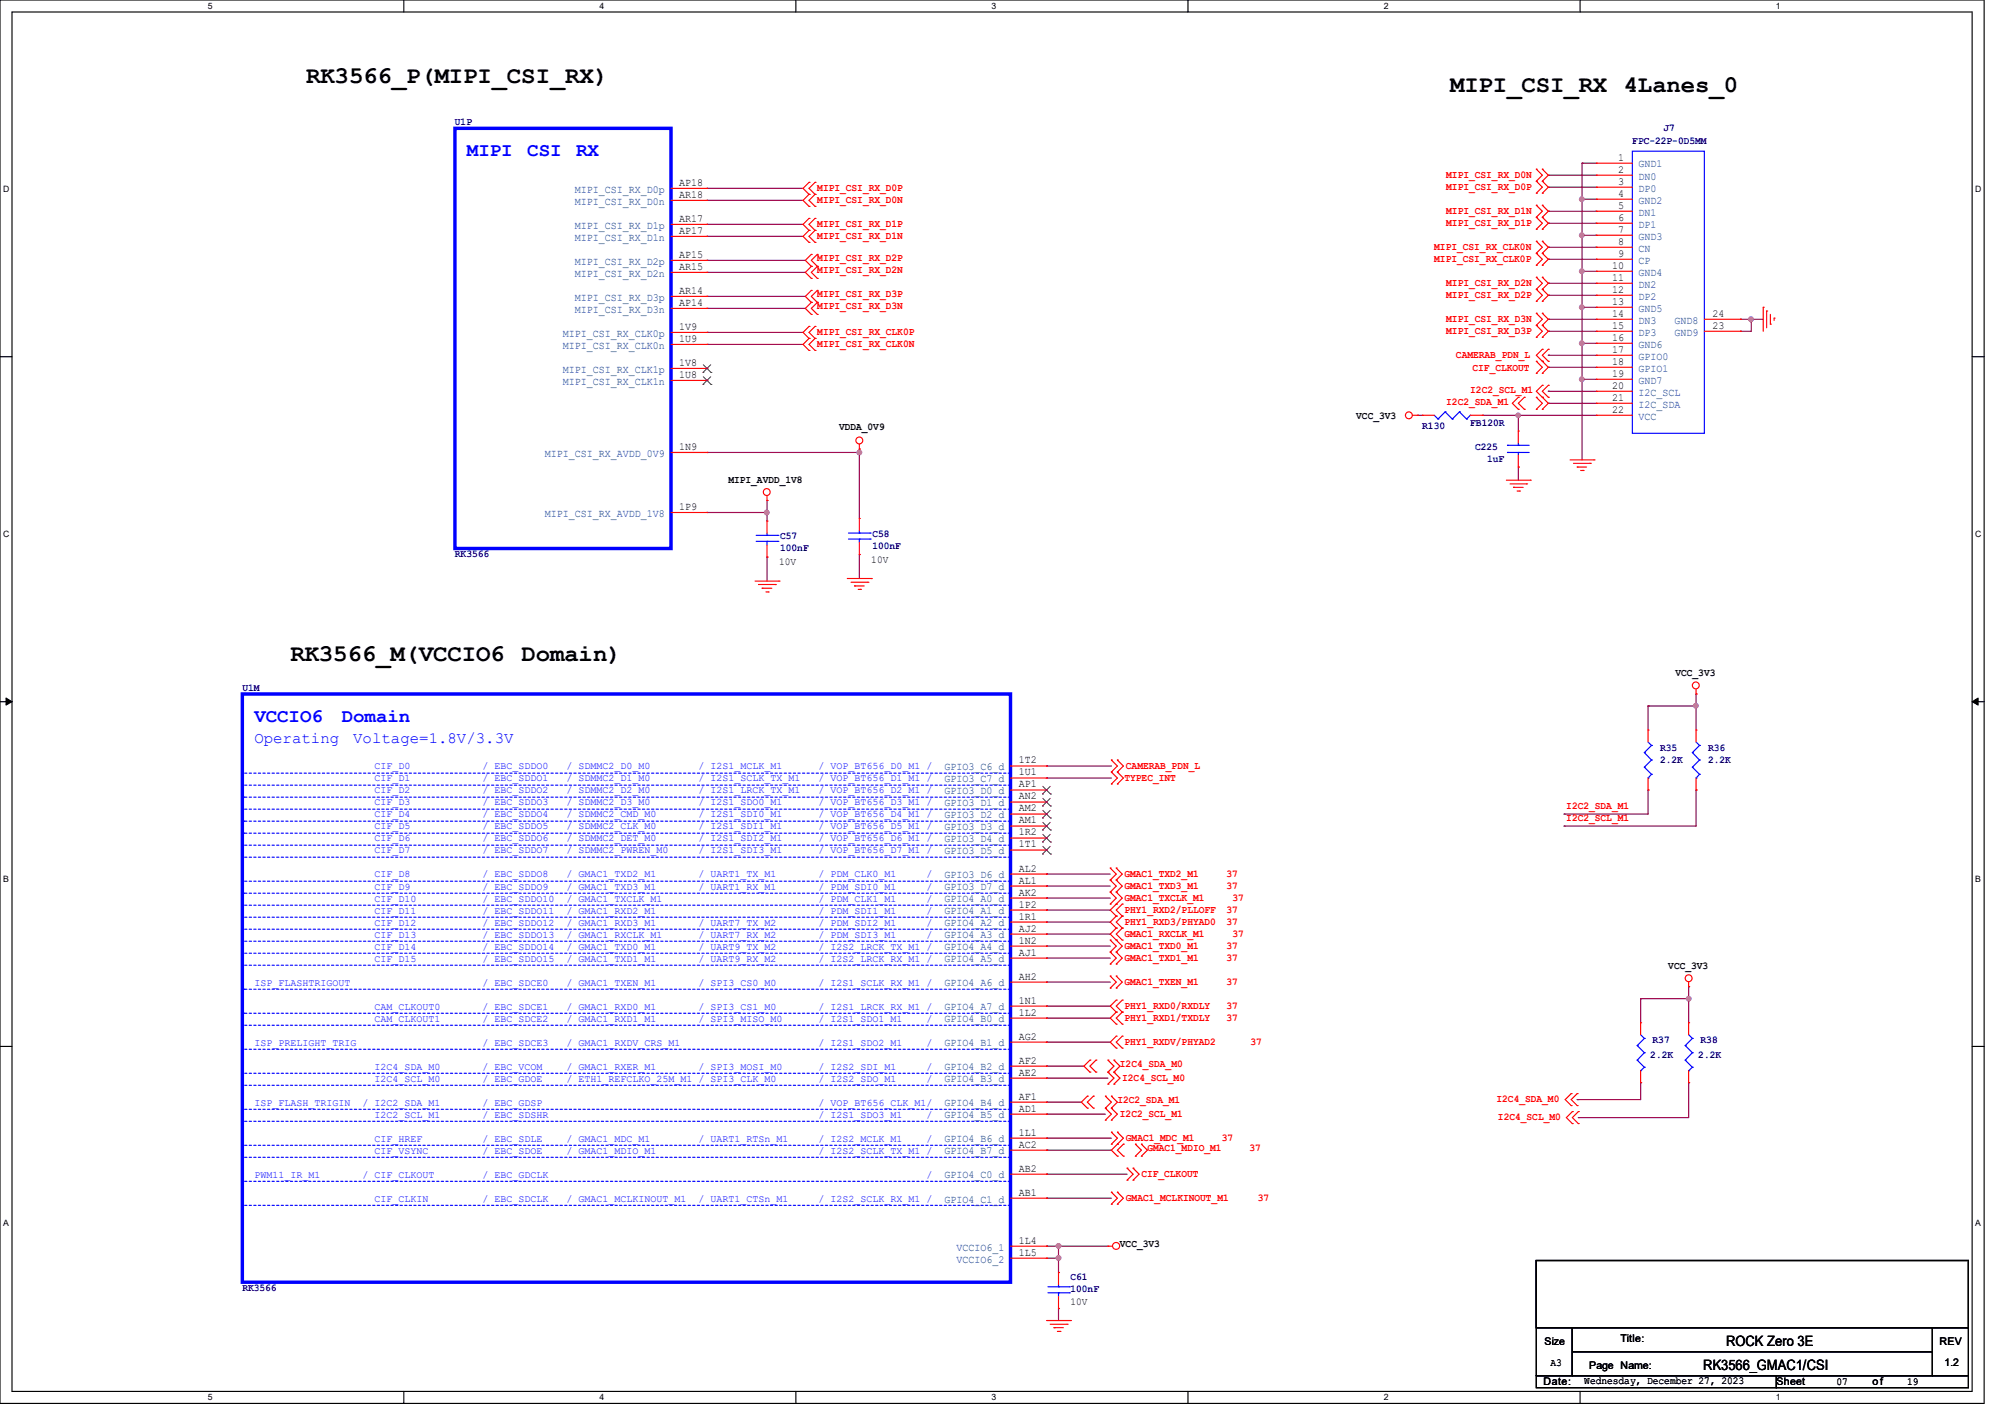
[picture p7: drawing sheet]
<svg xmlns="http://www.w3.org/2000/svg" width="297mm" height="210mm" viewBox="0 0 297 210" stroke-linecap="round" stroke-linejoin="round" font-family="sans-serif">
<path d="M0 0h293.9v207.9h-293.9zM1.8 1.8h290.3v204.3h-290.3z" fill="none" stroke="#000" stroke-width=".17"/>
<g fill="#fff">
<path d="M30.8 .2h.7v1.4h-.7z"/>
<path d="M30.8 206.2h.7v1.4h-.7z"/>
</g>
<path d="M59.8 0v1.8M59.8 206.1v1.8" fill="none" stroke="#000" stroke-width=".17"/>
<g fill="#fff">
<path d="M88.8 .2h.7v1.4h-.7z"/>
<path d="M88.8 206.2h.7v1.4h-.7z"/>
</g>
<path d="M117.9 0v1.8M117.9 206.1v1.8" fill="none" stroke="#000" stroke-width=".17"/>
<g fill="#fff">
<path d="M146.9 .2h.7v1.4h-.7z"/>
<path d="M146.9 206.2h.7v1.4h-.7z"/>
</g>
<path d="M176 0v1.8M176 206.1v1.8" fill="none" stroke="#000" stroke-width=".17"/>
<g fill="#fff">
<path d="M205 .2h.7v1.4h-.7z"/>
<path d="M205 206.2h.7v1.4h-.7z"/>
</g>
<path d="M234.1 0v1.8M234.1 206.1v1.8" fill="none" stroke="#000" stroke-width=".17"/>
<g fill="#fff">
<path d="M263.1 .2h.6v1.4h-.6z"/>
<path d="M263.1 206.2h.6v1.4h-.6z"/>
<path d="M.5 27.3h.9v1.4h-.9z"/>
<path d="M292.6 27.3h.9v1.4h-.9z"/>
<path d="M.5 78.4h.9v1.4h-.9z"/>
<path d="M292.6 78.4h.9v1.4h-.9z"/>
</g>
<path d="M0 52.8h1.8M292.1 52.8h1.8" fill="none" stroke="#000" stroke-width=".17"/>
<g fill="#fff">
<path d="M.5 129.5h.8v1.4h-.8z"/>
<path d="M292.6 129.5h.8v1.4h-.8z"/>
</g>
<path d="M0 103.9h1.8M292.1 103.9h1.8" fill="none" stroke="#000" stroke-width=".17"/>
<path d="M.9 103.4l.9 .5-.9 .5zM292.1 103.9l.9-.5v1z" fill="#000" stroke="#000" stroke-width=".15"/>
<g fill="#fff">
<path d="M.5 180.5h.8v1.4h-.8z"/>
<path d="M292.6 180.5h.8v1.4h-.8z"/>
</g>
<path d="M0 155h1.8M292.1 155h1.8M227.6 186.7h64v9.9h-64zM227.6 196.6h5.3v7.2h-5.3zM232.9 196.6h53.4v3.6h-53.4zM286.3 196.6h5.3v7.2h-5.3zM227.6 203.8h35.5v1.7h-35.5zM232.9 200.2h53.4v3.6h-53.4zM263.1 203.8h28.5v1.7h-28.5z" fill="none" stroke="#000" stroke-width=".17"/>
<g fill="none" stroke="#800040" stroke-width=".17">
<path d="M104.7 35h.1M104.7 33.2h.1M104.7 29.7h.1M104.7 27.9h.1M104.7 38.6h.1M104.7 35h14.3M104.7 33.2h14.3M104.7 29.7h14.3M104.7 27.9h14.3M104.7 38.6h14.6M229.4 26h.1M229.4 27.7h.1"/>
<path d="M229.4 31.3h.1M229.4 33.1h.1M229.4 36.6h.1M229.4 38.4h.1M229.4 26h7.1M229.4 27.7h7.1M229.4 31.3h7.1M229.4 33.1h7.1M229.4 36.6h7.1M229.4 38.4h7.1M234.4 24.2h.1M234.4 29.5h.1"/>
<path d="M234.4 34.8h.1M234.4 24.2h2.1M234.4 24.2v43.9M234.4 29.5h2.1M234.4 34.8h2.1M104.7 51h.1M104.7 49.2h.1M104.7 40.3h.1M104.7 43.9h.1M104.7 45.7h.1M104.7 51h14.3M104.7 49.2h14.3"/>
<path d="M104.7 40.3h14.6M104.7 43.9h14.6M104.7 45.7h14.6M229.4 42h.1M229.4 43.7h.1M229.4 47.3h.1M229.4 49.1h.1M229.4 52.6h.1M229.4 54.4h.1M229.4 58h.1M229.4 59.7h.1M229.4 42h7.1"/>
<path d="M229.4 43.7h7.1M229.4 47.3h7.1M229.4 49.1h7.1M229.4 52.6h7.1M229.4 54.4h7.1M229.4 58h7.1M229.4 59.7h7.1M234.4 40.2h.1M234.4 45.5h.1M234.4 50.8h.1M234.4 56.2h.1M234.4 40.2h2.1"/>
<path d="M234.4 45.5h2.1M234.4 50.8h2.1M234.4 56.2h2.1M257.8 47.3h.1M257.8 49.1h.1M257.8 47.3h3.4M259.4 47.3h.1M259.4 47.3v1.8h-1.6M104.7 67h.1M104.7 75.9h.1M104.7 67h22.6M104.7 75.9h8.9"/>
<path d="M113.6 75.9h.1M113.6 74.1h.1M113.6 74.1v3.1M127.3 67h.1M127.3 66.5h.1M127.3 66.5v10.3M210 61.5h.1M210 61.5h.7M219.6 61.5h.1M219.6 61.5h16.9M224.9 69.2h.1M224.9 61.5h.1"/>
<path d="M224.9 61.5v2.3M224.9 69.2v1.9M113.6 82.5h.1M113.6 82.5v3.6M127.3 82.1h.1M127.3 82.1v3.6M155 113.5h.1M155 115.2h.1M155 113.5h9.6M155 115.2h9.6M244.1 104.6h.1M244.1 117h.1"/>
<path d="M244.1 104.6v3.5M244.1 117v3.6h-12.4M244.1 104.6h7.1M251.2 102.8h.1M251.2 104.6h.1M251.2 117h.1M251.2 102.8v5.3M251.2 117v5.3h-19.5M155 129.5h.1M155 131.2h.1M155 133h.1M155 134.8h.1"/>
<path d="M155 136.6h.1M155 138.3h.1M155 129.5h9.5M155 131.2h9.5M155 133h9.5M155 134.8h9.5M155 136.6h9.5M155 138.3h9.5M231.7 120.6h.1M231.7 122.3h.1M155 157.9h.1M155 159.7h.1"/>
<path d="M155 140.1h.1M155 141.9h.1M155 145.5h.1M155 149h.1M155 150.8h.1M155 154.3h.1M155 157.9h5.6M155 159.7h9.1M155 140.1h9.5M155 141.9h9.5M155 145.5h9.5M155 149h9.5"/>
<path d="M155 150.8h9.5M155 154.3h9.5M243 147.9h.1M243 147.9v3.6M243 147.9h7.1M250.1 146.1h.1M250.1 147.9h.1M250.1 146.1v5.4M155 173.9h.1M155 163.2h.1M155 165h.1M155 168.6h.1"/>
<path d="M155 170.3h.1M155 177.5h.1M155 173.9h12M155 163.2h5.2M155 165h8.7M155 168.6h9.6M155 170.3h9.6M155 177.5h9.6M233.6 162.9h.1M233.8 165.5h.1M243 160.4h.1M243 160.4v2.5h-9.4"/>
<path d="M250.1 160.4h.1M250.1 160.4v5.1h-16.3M155 184.6h.1M155 186.4h.1M155 184.6h9.1M155 186.4h1.8M156.8 184.6h.1M156.8 193.8h.1M156.8 186.4h.1M156.8 184.6v3.9M156.8 193.8v1.8"/>
</g>
<g fill="#f0f" stroke="#f0f" stroke-width=".17">
<circle cx="127.3" cy="67" r=".34"/>
<circle cx="113.6" cy="75.9" r=".34"/>
<circle cx="251.2" cy="104.5" r=".34"/>
<circle cx="156.8" cy="186.3" r=".34"/>
<circle cx="156.8" cy="184.5" r=".34"/>
<circle cx="250.1" cy="147.9" r=".34"/>
<circle cx="234.3" cy="29.5" r=".34"/>
<circle cx="234.3" cy="34.8" r=".34"/>
<circle cx="234.3" cy="45.5" r=".34"/>
<circle cx="234.3" cy="40.2" r=".34"/>
<circle cx="234.3" cy="56.2" r=".34"/>
<circle cx="234.3" cy="50.8" r=".34"/>
<circle cx="259.4" cy="47.3" r=".34"/>
<circle cx="224.9" cy="61.5" r=".32"/>
</g>
<g fill="none" stroke="#f00" stroke-width=".17">
<path d="M99.4 27.9h5.3M99.4 29.7h5.3M99.4 33.2h5.3M99.4 35h5.3M99.4 38.6h5.3M104.7 27.9h.1M104.7 29.7h.1M104.7 33.2h.1M104.7 35h.1M104.7 38.6h.1M119.8 27h.1M119.8 28.8h.1"/>
<path d="M119.8 30.6h.1M119.8 32.3h.1M119.8 34.1h.1M119.8 35.9h.1M119.8 27l-.8 .9 .8 .9M119.8 28.8l-.8 .9 .8 .9M119.8 32.3l-.8 .9 .8 .9M119.8 34.1l-.8 .9 .8 .9M120.2 37.7h.1M120.2 39.5h.1M120.2 37.7l-.9 .9 .9 .9M120.2 39.5l-.9 .8 .9 .9"/>
<path d="M120.7 28.8h.1M120.7 27h.1M120.7 30.6h.1M120.7 34.1h.1M120.7 32.3h.1M120.7 35.9h.1M120.7 27l-.9 .9 .9 .9M120.7 28.8l-.9 .9 .9 .9M120.7 32.3l-.9 .9 .9 .9M120.7 34.1l-.9 .9 .9 .9M121.1 39.5h.1M121.1 37.7h.1"/>
<path d="M121.1 37.7l-.9 .9 .9 .9M121.1 39.5l-.9 .8 .9 .9M227.6 25.1h.1M227.6 26.8h.1M227.6 28.6h.1M227.6 32.2h.1M227.6 34h.1M227.6 30.4h.1M227.6 37.5h.1M227.6 39.3h.1M227.6 35.7h.1M227.6 25.1l.9 .9-.9 .8"/>
<path d="M227.6 26.8l.9 .9-.9 .9M227.6 32.2l.9 .9-.9 .9M227.6 30.4l.9 .9-.9 .9M227.6 37.5l.9 .9-.9 .9M227.6 35.7l.9 .9-.9 .9M228.5 26.8h.1M228.5 25.1h.1M228.5 28.6h.1M228.5 34h.1M228.5 32.2h.1M228.5 30.4h.1M228.5 39.3h.1"/>
<path d="M228.5 37.5h.1M228.5 35.7h.1M228.5 25.1l.9 .9-.9 .8M228.5 26.8l.9 .9-.9 .9M228.5 32.2l.9 .9-.9 .9M228.5 30.4l.9 .9-.9 .9M228.5 37.5l.9 .9-.9 .9M228.5 35.7l.9 .9-.9 .9M236.5 24.2h.1M236.5 26h.1M236.5 27.7h.1M236.5 29.5h.1"/>
<path d="M236.5 31.3h.1M236.5 33.1h.1M236.5 34.8h.1M236.5 36.6h.1M236.5 38.4h.1M236.5 24.2h5.3M236.5 26h5.3M236.5 27.7h5.3M236.5 29.5h5.3M236.5 31.3h5.3M236.5 33.1h5.3M236.5 34.8h5.3"/>
<path d="M236.5 36.6h5.3M236.5 38.4h5.3M99.4 40.3h5.3M99.4 43.9h5.3M99.4 45.7h5.3M99.4 49.2h5.3M99.4 51h5.3M99.4 54.6h5.3M99.4 56.3h5.3M104.7 40.3h.1M104.7 43.9h.1M104.7 45.7h.1"/>
<path d="M104.7 49.2h.1M104.7 51h.1M104.7 54.6h.1M104.7 56.3h.1M119.8 48.3h.1M119.8 50.1h.1M119.8 51.9h.1M119.8 48.3l-.8 .9 .8 .9M119.8 50.1l-.8 .9 .8 .9M120.2 41.2h.1M120.2 43h.1M120.2 44.8h.1"/>
<path d="M120.2 46.6h.1M120.2 43l-.9 .9 .9 .9M120.2 44.8l-.9 .9 .9 .9M120.7 50.1h.1M120.7 48.3h.1M120.7 51.9h.1M120.7 48.3l-.9 .9 .9 .9M120.7 50.1l-.9 .9 .9 .9M121.1 41.2h.1M121.1 44.8h.1M121.1 43h.1M121.1 46.6h.1"/>
<path d="M121.1 43l-.9 .9 .9 .9M121.1 44.8l-.9 .9 .9 .9M224.9 58.8h.1M224.9 58.8l-.9 .9 .9 .9M225.8 58.8h.1M225.8 58.8l-.9 .9 .9 .9M227.6 42.8h.1M227.6 44.6h.1M227.6 41.1h.1M227.6 48.2h.1M227.6 50h.1M227.6 46.4h.1"/>
<path d="M227.6 58.8h.1M227.6 55.3h.1M227.6 53.5h.1M227.6 42.8l.9 .9-.9 .9M227.6 41.1l.9 .9-.9 .8M227.6 48.2l.9 .9-.9 .9M227.6 46.4l.9 .9-.9 .9M227.6 58.8l.9 .9-.9 .9M227.6 53.5l.9 .9-.9 .9M228.5 44.6h.1M228.5 42.8h.1M228.5 41.1h.1"/>
<path d="M228.5 50h.1M228.5 48.2h.1M228.5 46.4h.1M228.5 58.8h.1M228.5 57.1h.1M228.5 53.5h.1M228.5 55.3h.1M228.5 51.7h.1M228.5 42.8l.9 .9-.9 .9M228.5 41.1l.9 .9-.9 .8M228.5 48.2l.9 .9-.9 .9M228.5 46.4l.9 .9-.9 .9"/>
<path d="M228.5 57.1l-.9 .9 1.8 1.7-.9 .9M228.5 51.7l-.9 .9 1.8 1.8-.9 .9M229.4 58.8h.1M229.4 57.1h.1M229.4 53.5h.1M229.4 51.7h.1M229.4 57.1l-.9 .9 .9 .8M229.4 51.7l-.9 .9 .9 .9M236.5 40.2h.1M236.5 42h.1M236.5 43.7h.1M236.5 45.5h.1"/>
<path d="M236.5 47.3h.1M236.5 49.1h.1M236.5 50.8h.1M236.5 52.6h.1M236.5 54.4h.1M236.5 56.2h.1M236.5 58h.1M236.5 59.7h.1M236.5 40.2h5.3M236.5 42h5.3M236.5 43.7h5.3M236.5 45.5h5.3"/>
<path d="M236.5 47.3h5.3M236.5 49.1h5.3M236.5 50.8h5.3M236.5 52.6h5.3M236.5 54.4h5.3M236.5 56.2h5.3M236.5 58h5.3M236.5 59.7h5.3M252.5 47.3h5.3M252.5 49.1h5.3M257.8 49.1h.1M257.8 47.3h.1"/>
<path d="M261.2 45.5h.1M261.2 45.5v3.6M261.7 46.1h.1M261.7 46.1v2.5M262.3 48h.1M262.3 46.6v1.4M262.8 47.1h.1M262.8 47.1v.4M99.4 67h5.3M99.4 75.9h5.3M104.7 67h.1M104.7 75.9h.1"/>
<path d="M113.6 74.1h.1M113.6 77.2h.1M113.6 73.4v.7M113.6 77.2v1.8M127.3 66.5h.1M127.3 76.8h.1M127.3 65.8v.7M127.3 76.8v1.8M209.3 61.5h.7M210 61.5h.1M210.7 61.5h.1M210.7 61.5h1.8"/>
<path d="M217.8 61.5h1.8M219.6 61.5h.1M223.1 71.1h3.6M223.7 71.7h2.4M224.2 72.2h.1M224.2 72.2h1.4M224.7 72.7h.4M224.9 60.6h.1M224.9 63.8h.1M224.9 69.2h.1M224.9 63.8v1.8M224.9 67.4v1.8"/>
<path d="M225.1 72.7h.1M225.8 60.6h.1M226.1 71.7h.1M226.7 71.1h.1M227.6 60.6h.1M228.5 60.6h.1M232.6 68.1h3.5M233.1 68.6h2.5M233.6 69.2h.1M233.6 69.2h1.4M234.1 69.7h.4M234.5 69.7h.1"/>
<path d="M235.6 68.6h.1M236.1 68.1h.1M236.5 61.5h.1M236.5 61.5h5.3M111.8 86.1h3.6M112.4 86.6h2.5M112.9 87.1h.1M112.9 87.1h1.4M113.5 87.7h.3M113.6 82.5h.1M113.6 80.7v1.8M113.8 87.7h.1"/>
<path d="M114.9 86.6h.1M115.4 86.1h.1M125.5 85.7h3.6M126.1 86.2h2.5M126.6 86.8h.1M126.6 86.8h1.4M127.1 87.3h.4M127.3 82.1h.1M127.3 80.3v1.8M127.5 87.3h.1M128.6 86.2h.1M129.1 85.7h.1"/>
<path d="M149.7 113.5h5.3M149.7 115.2h5.3M149.7 117h5.3M149.7 118.8h5.3M155 113.5h.1M155 115.2h.1M155 117h.1M155 118.8h.1M164.6 114.3h.1M164.6 112.6h.1M164.6 116.1h.1M164.6 112.6l.9 .9-.9 .8"/>
<path d="M164.6 114.3l.9 .9-.9 .9M165.5 114.3h.1M165.5 112.6h.1M165.5 116.1h.1M165.5 112.6l.9 .9-.9 .8M165.5 114.3l.9 .9-.9 .9M244.1 108.1h.1M244.1 117h.1M244.1 108.1v1.8M244.1 115.2v1.8M251.2 102.8h.1M251.2 108.1h.1"/>
<path d="M251.2 117h.1M251.2 102.1v.7M251.2 108.1v1.8M251.2 115.2v1.8M149.7 120.6h5.3M149.7 122.3h5.3M149.7 124.1h5.3M149.7 125.9h5.3M149.7 129.5h5.3M149.7 131.2h5.3M149.7 133h5.3M149.7 134.8h5.3"/>
<path d="M149.7 136.6h5.3M149.7 138.3h5.3M155 120.6h.1M155 122.3h.1M155 124.1h.1M155 125.9h.1M155 129.5h.1M155 131.2h.1M155 133h.1M155 134.8h.1M155 136.6h.1M155 138.3h.1"/>
<path d="M164.5 130.3h.1M164.5 128.6h.1M164.5 132.1h.1M164.5 133.9h.1M164.5 139.2h.1M164.5 128.6l.9 .9-.9 .8M164.5 130.3l.9 .9-.9 .9M164.5 132.1l.9 .9-.9 .9M164.5 139.2l.9 .9-.9 .9M165.4 130.3h.1M165.4 128.6h.1M165.4 132.1h.1"/>
<path d="M165.4 133.9h.1M165.4 135.7h.1M165.4 137.5h.1M165.4 139.2h.1M165.4 128.6l.8 .9-.8 .8M165.4 130.3l.8 .9-.8 .9M165.4 132.1l.8 .9-1.7 1.8 .9 .9M165.4 135.7l-.9 .9 .9 .9M165.4 137.5l-.9 .8 1.7 1.8-.8 .9M166.2 135.7h.1M166.2 133.9h.1M166.2 137.5h.1"/>
<path d="M166.2 139.2h.1M166.2 133.9l-.8 .9 .8 .9M166.2 135.7l-.8 .9 .8 .9M166.2 137.5l-.8 .8 .8 .9M149.7 140.1h5.3M149.7 141.9h5.3M149.7 145.5h5.3M149.7 149h5.3M149.7 150.8h5.3M149.7 154.3h5.3M149.7 157.9h5.3M149.7 159.7h5.3"/>
<path d="M155 140.1h.1M155 141.9h.1M155 145.5h.1M155 149h.1M155 150.8h.1M155 154.3h.1M155 157.9h.1M155 159.7h.1M161.5 157h.1M161.5 158.8h.1M161.5 157l-.9 .9 .9 .9M162.3 158.8h.1"/>
<path d="M162.3 157h.1M162.3 157l-.8 .9 .8 .9M164.1 158.8h.1M164.1 157h.1M164.1 158.8l.9 .9-.9 .9M164.1 157l.9 .9-.9 .9M164.5 141h.1M164.5 142.8h.1M164.5 146.3h.1M164.5 144.6h.1M164.5 141l.9 .9-.9 .9M164.5 144.6l.9 .9-.9 .8"/>
<path d="M165 158.8h.1M165 157h.1M165 158.8l.9 .9-.9 .9M165 157l.9 .9-.9 .9M165.4 141h.1M165.4 142.8h.1M165.4 146.3h.1M165.4 144.6h.1M165.4 148.1h.1M165.4 149.9h.1M165.4 151.7h.1M165.4 153.5h.1"/>
<path d="M165.4 155.2h.1M165.4 141l.8 .9-.8 .9M165.4 144.6l.8 .9-.8 .8M165.4 148.1l-.9 .9 .9 .9M165.4 149.9l-.9 .9 .9 .9M165.4 153.5l-.9 .8 .9 .9M166.2 149.9h.1M166.2 148.1h.1M166.2 151.7h.1M166.2 155.2h.1M166.2 153.5h.1M166.2 148.1l-.8 .9 .8 .9"/>
<path d="M166.2 149.9l-.8 .9 .8 .9M166.2 153.5l-.8 .8 .8 .9M243 151.5h.1M243 151.5v1.7M243 158.6v1.8M250.1 146.1h.1M250.1 151.5h.1M250.1 145.5v.6M250.1 151.5v1.7M250.1 158.6v1.8M149.7 163.2h5.3M149.7 165h5.3"/>
<path d="M149.7 168.6h5.3M149.7 170.3h5.3M149.7 173.9h5.3M149.7 177.5h5.3M155 163.2h.1M155 165h.1M155 168.6h.1M155 170.3h.1M155 173.9h.1M155 177.5h.1M161.1 162.3h.1M161.1 164.1h.1"/>
<path d="M161.1 162.3l-.9 .9 .9 .9M162 164.1h.1M162 162.3h.1M162 162.3l-.9 .9 .9 .9M163.7 165.9h.1M163.7 164.1h.1M163.7 162.3h.1M163.7 164.1l.9 .9-.9 .9M163.7 162.3l.9 .9-.9 .9M164.1 160.6h.1M164.6 165.9h.1M164.6 164.1h.1"/>
<path d="M164.6 162.3h.1M164.6 169.5h.1M164.6 167.7h.1M164.6 178.4h.1M164.6 176.6h.1M164.6 164.1l.9 .9-.9 .9M164.6 167.7l.9 .9-.9 .9M164.6 162.3l.9 .9-.9 .9M164.6 176.6l.9 .9-.9 .9M165 160.6h.1M165.5 169.5h.1M165.5 167.7h.1"/>
<path d="M165.5 171.2h.1M165.5 178.4h.1M165.5 176.6h.1M165.5 167.7l.9 .9-1.8 1.7 .9 .9M165.5 176.6l.9 .9-.9 .9M166.4 171.2h.1M166.4 169.5h.1M166.4 169.5l-.9 .8 .9 .9M167 174.8h.1M167 173h.1M167 173l.9 .9-.9 .9M167.9 174.8h.1"/>
<path d="M167.9 173h.1M167.9 173l.8 .9-.8 .9M168.2 171.2h.1M168.2 169.5h.1M168.2 169.5l.9 .8-.9 .9M169.1 171.2h.1M169.1 169.5h.1M169.1 169.5l.9 .8-.9 .9M232.7 163.7h.1M232.7 162h.1M232.7 162l-.8 .9 .8 .8M232.9 166.4h.1"/>
<path d="M232.9 164.6h.1M232.9 164.6l-.9 .9 .9 .9M233.6 163.7h.1M233.6 162h.1M233.6 162l-.9 .9 .9 .8M233.8 166.4h.1M233.8 164.6h.1M233.8 164.6l-.9 .9 .9 .9M243 160.4h.1M250.1 160.4h.1M149.7 184.6h5.3M149.7 186.4h5.3"/>
<path d="M155 184.6h.1M155 186.4h.1M155 195.6h3.6M155.6 196.1h2.5M156.1 196.6h.1M156.1 196.6h1.4M156.6 197.2h.4M156.8 188.5h.1M156.8 193.8h.1M156.8 188.5v1.7M156.8 192v1.8M157 197.2h.1"/>
<path d="M158.1 196.1h.1M158.6 195.6h.1M164.1 184.6h.1M164.1 184.6h.7"/>
<circle cx="113.6" cy="72.9" r=".51"/>
<circle cx="127.3" cy="65.2" r=".51"/>
<circle cx="208.7" cy="61.5" r=".51"/>
<circle cx="251.2" cy="101.5" r=".51"/>
<circle cx="250.1" cy="144.9" r=".51"/>
<circle cx="165.3" cy="184.5" r=".52"/>
</g>
<g fill="none" stroke="#00f" stroke-width=".17">
<path d="M241.8 22.4h10.7v41.8h-10.7zM112 79.3h3.2M113.6 79.3h.1M113.6 79v.3M115.2 79.3h.1M125.7 79.8h3.2M125.7 79h3.2M127.3 79h.1M127.3 79.8h.1M127.3 78.6v.4M127.3 79.8v.5M128.9 79.8h.1"/>
<path d="M128.9 79h.1M212.5 61.5l.5 .6M213 62.1h.1M214.1 61h.1M214.1 61l-1.1 1.1M214.1 61l1 1.1M215.1 62.1h.1M216.2 61h.1M216.2 61l-1.1 1.1M216.2 61l1.1 1.1M217.3 62.1h.1M217.8 61.5h.1"/>
<path d="M217.8 61.5l-.5 .6M223.3 67h.1M223.3 66h.1M223.3 67h3.2M223.3 66h3.2M224.9 66h.1M224.9 67h.1M224.9 65.6v.4M224.9 67v.4M112 80.2h3.2M113.6 80.2h.1M113.6 80.2v.5"/>
<path d="M115.2 80.2h.1M243.6 111.5h.1M243.6 113.6h.1M243.6 111.5l1 1.1M243.6 113.6l1 1.1M244.1 115.2h.1M244.1 109.9l.5 .5M244.6 110.4h.1M244.6 112.6h.1M244.6 114.7h.1M244.6 110.4l-1 1.1M244.6 112.6l-1 1"/>
<path d="M244.6 114.7l-.5 .5M250.7 111.5h.1M250.7 113.6h.1M250.7 111.5l1.1 1.1M250.7 113.6l1.1 1.1M251.2 115.2h.1M251.2 109.9l.6 .5M251.8 110.4h.1M251.8 112.6h.1M251.8 114.7h.1M251.8 110.4l-1.1 1.1M251.8 112.6l-1.1 1"/>
<path d="M251.8 114.7l-.6 .5M242.5 154.9h.1M242.5 157h.1M242.5 154.9l1.1 1M242.5 157l1.1 1.1M243 158.6h.1M243 153.2l.6 .6M243.6 153.8h.1M243.6 155.9h.1M243.6 158.1h.1M243.6 153.8l-1.1 1.1M243.6 155.9l-1.1 1.1"/>
<path d="M243.6 158.1l-.6 .5M249.6 154.9h.1M249.6 157h.1M249.6 154.9l1.1 1M249.6 157l1.1 1.1M250.1 158.6h.1M250.1 153.2l.6 .6M250.7 153.8h.1M250.7 155.9h.1M250.7 158.1h.1M250.7 153.8l-1.1 1.1M250.7 155.9l-1.1 1.1"/>
<path d="M250.7 158.1l-.6 .5M155.2 191.5h3.2M155.2 190.6h3.2M156.8 190.6h.1M156.8 191.5h.1M156.8 190.2v.4M156.8 191.5v.5M158.4 191.5h.1M158.4 190.6h.1"/>
</g>
<path d="M67.4 19h32v62.2h-32zM35.9 102.8h113.8v87.1h-113.8z" fill="none" stroke="#00f" stroke-width=".51"/>
<g fill="none" stroke="#804000" stroke-width=".15">
<path d="M104.1 55.2h.1M104.1 56.9h.1M104.2 54l1.1 1.2M104.2 55.8l1.1 1.1M105.3 54l-1.2 1.2M105.3 55.8l-1.2 1.1M105.3 55.2h.1M105.3 56.9h.1M154.4 117.6h.1M154.4 119.4h.1M154.5 116.5l1.1 1.1M154.5 118.2l1.1 1.2"/>
<path d="M155.6 116.5l-1.2 1.1M155.6 118.2l-1.2 1.2M155.6 117.6h.1M155.6 119.4h.1M154.4 121.2h.1M154.4 122.9h.1M154.4 124.7h.1M154.4 126.5h.1M154.5 120l1.1 1.2M154.5 121.8l1.1 1.1M154.5 123.6l1.1 1.1M154.5 125.3l1.1 1.2"/>
<path d="M155.6 120l-1.2 1.2M155.6 121.8l-1.2 1.1M155.6 123.6l-1.2 1.1M155.6 125.3l-1.2 1.2M155.6 121.2h.1M155.6 122.9h.1M155.6 124.7h.1M155.6 126.5h.1"/>
</g>
<g fill="none" stroke="#00f" stroke-width=".17" stroke-dasharray=".3 .3">
<path d="M35.9 114.5h.1M35.9 119.8h.1M35.9 116.3h.1M36.1 118.1h.1M149.7 118.1h-113.6M149.7 114.5h-113.8M149.7 119.8h-113.8M149.7 116.3h-113.8M35.9 130.5h.1M35.9 127h.1M35.9 139.4h.1M35.9 137.6h.1"/>
<path d="M35.9 135.8h.1M35.9 125.2h.1M35.9 134.1h.1M36.1 123.4h.1M36.1 121.6h.1M36.1 132.3h.1M149.7 130.5h-113.8M149.7 127h-113.8M149.7 139.4h-113.8M149.7 123.4h-113.6M149.7 137.6h-113.8M149.7 121.6h-113.6"/>
<path d="M149.7 135.8h-113.8M149.7 132.3h-113.6M149.7 125.2h-113.8M149.7 134.1h-113.8M35.9 141.2h.1M35.9 143h.1M35.9 155.4h.1M35.9 159h.1M35.9 151.8h.1M36.1 150.1h.1M36.1 146.5h.1M149.7 141.2h-113.8"/>
<path d="M149.7 150.1h-113.6M149.7 143h-113.8M149.7 146.5h-113.6M149.7 155.4h-113.8M149.7 159h-113.8M149.7 151.8h-113.8M35.9 171.4h.1M35.9 175h.1M35.9 169.6h.1M35.9 160.7h.1M35.9 166.1h.1M35.9 178.5h.1"/>
<path d="M35.9 164.3h.1M149.7 171.4h-113.8M149.7 175h-113.8M149.7 169.6h-113.8M149.7 160.7h-113.8M149.7 166.1h-113.8M149.7 178.5h-113.8M149.7 164.3h-113.8"/>
</g>
<g font-size="3.6">
<text x="45.3" y="12.4">RK3566_P(MIPI_CSI_RX)</text>
<text x="214.8" y="13.6">MIPI_CSI_RX 4Lanes_0</text>
<text x="43" y="97.9">RK3566_M(VCCIO6</text>
<text x="77.3" y="97.9">Domain)</text>
</g>
<g font-size="2.8" fill="#00f">
<text x="69.2" y="23.2">MIPI</text>
<text x="78.1" y="23.2">CSI</text>
<text x="85.3" y="23.2">RX</text>
<text x="37.7" y="106.9">VCCIO6</text>
<text x="50.6" y="106.9">Domain</text>
</g>
<g font-size="2.3" fill="#00f">
<text x="37.7" y="110">Operating</text>
<text x="52.3" y="110">Voltage=1.8V/3.3V</text>
</g>
<g font-size="2.1">
<text x="252.3" y="202.9">RK3566_GMAC1/CSI</text>
<text x="255.7" y="199.3">ROCK Zero 3E</text>
</g>
<g font-size="1.6" fill="#000080">
<text x="67.4" y="18.5">U1P</text>
<text x="241.8" y="21.4">FPC-22P-0D5MM</text>
<text x="246.4" y="19.4">J7</text>
<text x="210.7" y="63.5">R130</text>
<text x="217.8" y="63.2">FB120R</text>
<text x="218.5" y="66.7">C225</text>
<text x="220.3" y="68.5">1uF</text>
<text x="67.4" y="82.5">RK3566</text>
<text x="115.6" y="79.8">C57</text>
<text x="115.6" y="81.6">100nF</text>
<text x="129.2" y="79.5">C58</text>
<text x="129.2" y="81.3">100nF</text>
<text x="35.9" y="102.3">U1M</text>
<text x="245.9" y="111.2">R35</text>
<text x="245.9" y="112.9">2.2K</text>
<text x="253" y="111.2">R36</text>
<text x="253" y="112.9">2.2K</text>
<text x="244.8" y="154.5">R37</text>
<text x="251.9" y="154.5">R38</text>
<text x="244.5" y="156.7">2.2K</text>
<text x="251.6" y="156.7">2.2K</text>
<text x="35.9" y="191.2">RK3566</text>
<text x="158.6" y="189.6">C61</text>
<text x="158.6" y="191.3">100nF</text>
</g>
<g font-size="1.6">
<text x="239.7" y="23.8">1</text>
<text x="100.6" y="27.5">AP18</text>
<text x="100.6" y="29.3">AR18</text>
<text x="239.7" y="25.6">2</text>
<text x="239.7" y="27.3">3</text>
<text x="239.7" y="29.1">4</text>
<text x="100.6" y="32.9">AR17</text>
<text x="100.6" y="34.6">AP17</text>
<text x="239.7" y="30.9">5</text>
<text x="239.7" y="32.7">6</text>
<text x="239.7" y="34.5">7</text>
<text x="100.6" y="38.2">AP15</text>
<text x="100.6" y="40">AR15</text>
<text x="238.8" y="39.8">10</text>
<text x="238.8" y="41.6">11</text>
<text x="239.7" y="36.2">8</text>
<text x="239.7" y="38">9</text>
<text x="100.6" y="43.5">AR14</text>
<text x="100.6" y="45.3">AP14</text>
<text x="238.8" y="43.3">12</text>
<text x="238.8" y="45.1">13</text>
<text x="238.8" y="46.9">14</text>
<text x="253.7" y="46.9">24</text>
<text x="100.6" y="48.9">1V9</text>
<text x="100.6" y="50.6">1U9</text>
<text x="238.8" y="48.7">15</text>
<text x="238.8" y="50.5">16</text>
<text x="238.8" y="52.2">17</text>
<text x="253.7" y="48.7">23</text>
<text x="100.6" y="54.2">1V8</text>
<text x="100.6" y="56">1U8</text>
<text x="238.8" y="54">18</text>
<text x="238.8" y="55.8">19</text>
<text x="238.8" y="57.6">20</text>
<text x="238.8" y="59.4">21</text>
<text x="124.3" y="63.7">VDDA_0V9</text>
<text x="200.9" y="62.1">VCC_3V3</text>
<text x="238.8" y="61.1">22</text>
<text x="100.6" y="66.6">1N9</text>
<text x="107.9" y="71.5">MIPI_AVDD_1V8</text>
<text x="100.6" y="75.5">1P9</text>
<text x="115.4" y="83.7">10V</text>
<text x="129.1" y="83.4">10V</text>
<text x="248.2" y="100.1">VCC_3V3</text>
<text x="150.9" y="113.1">1T2</text>
<text x="150.9" y="114.9">1U1</text>
<text x="150.9" y="116.6">AP1</text>
<text x="150.9" y="118.4">AN2</text>
<text x="150.9" y="120.2">AM2</text>
<text x="150.9" y="122">AM1</text>
<text x="150.9" y="123.7">1R2</text>
<text x="150.9" y="125.5">1T1</text>
<text x="150.9" y="129.1">AL2</text>
<text x="150.9" y="130.9">AL1</text>
<text x="150.9" y="132.6">AK2</text>
<text x="150.9" y="134.4">1P2</text>
<text x="150.9" y="136.2">1R1</text>
<text x="150.9" y="138">AJ2</text>
<text x="150.9" y="139.7">1N2</text>
<text x="150.9" y="141.5">AJ1</text>
<text x="247.1" y="143.5">VCC_3V3</text>
<text x="150.9" y="145.1">AH2</text>
<text x="150.9" y="148.6">1N1</text>
<text x="150.9" y="150.4">1L2</text>
<text x="150.9" y="154">AG2</text>
<text x="150.9" y="157.5">AF2</text>
<text x="150.9" y="159.3">AE2</text>
<text x="150.9" y="162.9">AF1</text>
<text x="150.9" y="164.6">AD1</text>
<text x="150.9" y="168.2">1L1</text>
<text x="150.9" y="170">AC2</text>
<text x="150.9" y="173.5">AB2</text>
<text x="150.9" y="177.1">AB1</text>
<text x="150.9" y="184.2">1L4</text>
<text x="150.9" y="186">1L5</text>
<text x="165.9" y="184.7">VCC_3V3</text>
<text x="158.6" y="193.2">10V</text>
<text x="228.8" y="199.1">Size</text>
<text x="229.7" y="202.3">A3</text>
<text x="235.4" y="202.7">Page Name:</text>
<text x="240" y="198.8">Title:</text>
<text x="287.3" y="199.1">REV</text>
<text x="288" y="202.3">1.2</text>
<text x="228.6" y="205.2">Date:</text>
<text x="234.7" y="205">Wednesday, December 27, 2023</text>
<text x="263.1" y="205.2">Sheet</text>
<text x="272" y="205.1">07</text>
<text x="277.4" y="205.2">o f</text>
<text x="282.5" y="205.1">19</text>
</g>
<g font-size="1.6" fill="#004080">
<text x="85.2" y="28.5">MIPI_CSI_RX_D0p</text>
<text x="242.7" y="24.8">GND1</text>
<text x="242.7" y="26.6">DN0</text>
<text x="242.7" y="28.4">DP0</text>
<text x="85.2" y="30.3">MIPI_CSI_RX_D0n</text>
<text x="85.2" y="33.9">MIPI_CSI_RX_D1p</text>
<text x="85.2" y="35.6">MIPI_CSI_RX_D1n</text>
<text x="242.7" y="30.1">GND2</text>
<text x="242.7" y="31.9">DN1</text>
<text x="242.7" y="33.7">DP1</text>
<text x="242.7" y="35.5">GND3</text>
<text x="85.2" y="39.2">MIPI_CSI_RX_D2p</text>
<text x="85.2" y="41">MIPI_CSI_RX_D2n</text>
<text x="242.7" y="37.3">CN</text>
<text x="242.7" y="39">CP</text>
<text x="242.7" y="40.8">GND4</text>
<text x="85.2" y="44.5">MIPI_CSI_RX_D3p</text>
<text x="85.2" y="46.3">MIPI_CSI_RX_D3n</text>
<text x="242.7" y="42.6">DN2</text>
<text x="242.7" y="44.4">DP2</text>
<text x="242.7" y="46.1">GND5</text>
<text x="242.7" y="47.9">DN3</text>
<text x="248" y="47.9">GND8</text>
<text x="83.4" y="49.9">MIPI_CSI_RX_CLK0p</text>
<text x="83.4" y="51.6">MIPI_CSI_RX_CLK0n</text>
<text x="242.7" y="49.7">DP3</text>
<text x="242.7" y="51.5">GND6</text>
<text x="242.7" y="53.3">GPIO0</text>
<text x="248" y="49.7">GND9</text>
<text x="83.4" y="55.2">MIPI_CSI_RX_CLK1p</text>
<text x="83.4" y="57">MIPI_CSI_RX_CLK1n</text>
<text x="242.7" y="55">GPIO1</text>
<text x="242.7" y="56.8">GND7</text>
<text x="242.7" y="58.6">I2C_SCL</text>
<text x="242.7" y="60.4">I2C_SDA</text>
<text x="242.7" y="62.1">VCC</text>
<text x="80.7" y="67.6">MIPI_CSI_RX_AVDD_0V9</text>
<text x="80.7" y="76.5">MIPI_CSI_RX_AVDD_1V8</text>
<text x="139.9" y="114.1">GPIO3_C6_d</text>
<text x="139.9" y="115.9">GPIO3_C7_d</text>
<text x="139.9" y="117.6">GPIO3_D0_d</text>
<text x="139.9" y="119.4">GPIO3_D1_d</text>
<text x="139.9" y="121.2">GPIO3_D2_d</text>
<text x="139.9" y="123">GPIO3_D3_d</text>
<text x="139.9" y="124.8">GPIO3_D4_d</text>
<text x="139.9" y="126.5">GPIO3_D5_d</text>
<text x="139.9" y="130.1">GPIO3_D6_d</text>
<text x="139.9" y="131.9">GPIO3_D7_d</text>
<text x="139.9" y="133.6">GPIO4_A0_d</text>
<text x="139.9" y="135.4">GPIO4_A1_d</text>
<text x="139.9" y="137.2">GPIO4_A2_d</text>
<text x="139.9" y="139">GPIO4_A3_d</text>
<text x="139.9" y="140.8">GPIO4_A4_d</text>
<text x="139.9" y="142.5">GPIO4_A5_d</text>
<text x="139.9" y="146.1">GPIO4_A6_d</text>
<text x="139.9" y="149.7">GPIO4_A7_d</text>
<text x="139.9" y="151.4">GPIO4_B0_d</text>
<text x="139.9" y="155">GPIO4_B1_d</text>
<text x="139.9" y="158.5">GPIO4_B2_d</text>
<text x="139.9" y="160.3">GPIO4_B3_d</text>
<text x="139.9" y="163.9">GPIO4_B4_d</text>
<text x="139.9" y="165.7">GPIO4_B5_d</text>
<text x="139.9" y="169.2">GPIO4_B6_d</text>
<text x="139.9" y="171">GPIO4_B7_d</text>
<text x="139.9" y="174.5">GPIO4_C0_d</text>
<text x="139.9" y="178.1">GPIO4_C1_d</text>
<text x="141.7" y="185.2">VCCIO6_1</text>
<text x="141.7" y="187">VCCIO6_2</text>
</g>
<g font-size="1.6" fill="#f00">
<text x="121.1" y="28.3">MIPI_CSI_RX_D0P</text>
<text x="214.2" y="26.3">MIPI_CSI_RX_D0N</text>
<text x="214.2" y="28.1">MIPI_CSI_RX_D0P</text>
<text x="121.1" y="30.1">MIPI_CSI_RX_D0N</text>
<text x="121.1" y="33.6">MIPI_CSI_RX_D1P</text>
<text x="121.1" y="35.4">MIPI_CSI_RX_D1N</text>
<text x="214.2" y="33.4">MIPI_CSI_RX_D1P</text>
<text x="214.2" y="31.7">MIPI_CSI_RX_D1N</text>
<text x="121.1" y="38.6">MIPI_CSI_RX_D2P</text>
<text x="121.1" y="40.4">MIPI_CSI_RX_D2N</text>
<text x="212.5" y="38.8">MIPI_CSI_RX_CLK0P</text>
<text x="212.5" y="37">MIPI_CSI_RX_CLK0N</text>
<text x="121.1" y="43.9">MIPI_CSI_RX_D3P</text>
<text x="121.1" y="45.7">MIPI_CSI_RX_D3N</text>
<text x="214.2" y="44.1">MIPI_CSI_RX_D2P</text>
<text x="214.2" y="42.3">MIPI_CSI_RX_D2N</text>
<text x="214.2" y="47.7">MIPI_CSI_RX_D3N</text>
<text x="121.1" y="49.6">MIPI_CSI_RX_CLK0P</text>
<text x="121.1" y="51.4">MIPI_CSI_RX_CLK0N</text>
<text x="214.2" y="49.4">MIPI_CSI_RX_D3P</text>
<text x="215.7" y="53">CAMERAB_PDN_L</text>
<text x="214.2" y="59.9">I2C2_SDA_M1</text>
<text x="217.8" y="58.2">I2C2_SCL_M1</text>
<text x="218.1" y="54.9">CIF_CLKOUT</text>
<text x="166.8" y="113.8">CAMERAB_PDN_L</text>
<text x="166.6" y="115.6">TYPEC_INT</text>
<text x="232" y="119.8">I2C2_SDA_M1</text>
<text x="232" y="121.6">I2C2_SCL_M1</text>
<text x="166.6" y="129.8">GMAC1_TXD2_M1</text>
<text x="166.6" y="131.6">GMAC1_TXD3_M1</text>
<text x="181.7" y="129.8">37</text>
<text x="181.7" y="131.6">37</text>
<text x="166.6" y="133.4">GMAC1_TXCLK_M1</text>
<text x="166.6" y="135.2">PHY1_RXD2/PLLOFF</text>
<text x="166.6" y="136.9">PHY1_RXD3/PHYAD0</text>
<text x="181.7" y="135.2">37</text>
<text x="181.7" y="136.9">37</text>
<text x="182.6" y="133.4">37</text>
<text x="166.6" y="138.7">GMAC1_RXCLK_M1</text>
<text x="166.6" y="140.5">GMAC1_TXD0_M1</text>
<text x="166.6" y="142.3">GMAC1_TXD1_M1</text>
<text x="181.7" y="140.5">37</text>
<text x="181.7" y="142.3">37</text>
<text x="182.6" y="138.7">37</text>
<text x="166.6" y="145.8">GMAC1_TXEN_M1</text>
<text x="166.6" y="149.4">PHY1_RXD0/RXDLY</text>
<text x="181.7" y="145.8">37</text>
<text x="181.7" y="149.4">37</text>
<text x="166.6" y="151.2">PHY1_RXD1/TXDLY</text>
<text x="166.6" y="154.7">PHY1_RXDV/PHYAD2</text>
<text x="181.7" y="151.2">37</text>
<text x="185.2" y="154.7">37</text>
<text x="165.9" y="158.1">I2C4_SDA_M0</text>
<text x="166.2" y="160.1">I2C4_SCL_M0</text>
<text x="165.5" y="163.4">I2C2_SDA_M1</text>
<text x="165.9" y="165.4">I2C2_SCL_M1</text>
<text x="221.7" y="163.2">I2C4_SDA_M0</text>
<text x="221.9" y="165.9">I2C4_SCL_M0</text>
<text x="166.8" y="168.9">GMAC1_MDC_M1</text>
<text x="170" y="170.5">GMAC1_MDIO_M1</text>
<text x="181" y="168.9">37</text>
<text x="185.1" y="170.5">37</text>
<text x="166.8" y="177.8">GMAC1_MCLKINOUT_M1</text>
<text x="169.1" y="174.3">CIF_CLKOUT</text>
<text x="186.3" y="177.8">37</text>
</g>
<g font-size="1.5" fill="#00f">
<text x="55.5" y="114">CIF_D0</text>
<text x="71.5" y="114">/ EBC_SDDO0</text>
<text x="83.9" y="114">/ SDMMC2_D0_M0</text>
<text x="103.5" y="114">/ I2S1_MCLK_M1</text>
<text x="121.2" y="114">/ VOP_BT656_D0_M1 /</text>
<text x="55.5" y="115.7">CIF_D1</text>
<text x="55.5" y="117.5">CIF_D2</text>
<text x="55.5" y="119.3">CIF_D3</text>
<text x="71.5" y="119.3">/ EBC_SDDO3</text>
<text x="71.5" y="117.5">/ EBC_SDDO2</text>
<text x="71.5" y="115.7">/ EBC_SDDO1</text>
<text x="83.9" y="115.7">/ SDMMC2_D1_M0</text>
<text x="83.9" y="117.5">/ SDMMC2_D2_M0</text>
<text x="83.9" y="119.3">/ SDMMC2_D3_M0</text>
<text x="103.5" y="119.3">/ I2S1_SDO0_M1</text>
<text x="103.5" y="117.5">/ I2S1_LRCK_TX_M1</text>
<text x="103.5" y="115.7">/ I2S1_SCLK_TX_M1</text>
<text x="121.2" y="117.5">/ VOP_BT656_D2_M1 /</text>
<text x="121.2" y="119.3">/ VOP_BT656_D3_M1 /</text>
<text x="121.2" y="115.7">/ VOP_BT656_D1_M1 /</text>
<text x="55.5" y="124.6">CIF_D6</text>
<text x="55.5" y="121.1">CIF_D4</text>
<text x="55.5" y="122.9">CIF_D5</text>
<text x="71.5" y="121.1">/ EBC_SDDO4</text>
<text x="71.5" y="124.6">/ EBC_SDDO6</text>
<text x="71.5" y="122.9">/ EBC_SDDO5</text>
<text x="83.9" y="121.1">/ SDMMC2_CMD_M0</text>
<text x="83.9" y="122.9">/ SDMMC2_CLK_M0</text>
<text x="83.9" y="124.6">/ SDMMC2_DET_M0</text>
<text x="103.5" y="122.9">/ I2S1_SDI1_M1</text>
<text x="103.5" y="121.1">/ I2S1_SDI0_M1</text>
<text x="103.5" y="124.6">/ I2S1_SDI2_M1</text>
<text x="121.2" y="122.9">/ VOP_BT656_D5_M1 /</text>
<text x="121.2" y="124.6">/ VOP_BT656_D6_M1 /</text>
<text x="121.2" y="121.1">/ VOP_BT656_D4_M1 /</text>
<text x="55.5" y="126.4">CIF_D7</text>
<text x="55.5" y="130">CIF_D8</text>
<text x="55.5" y="131.7">CIF_D9</text>
<text x="71.5" y="130">/ EBC_SDDO8</text>
<text x="71.5" y="126.4">/ EBC_SDDO7</text>
<text x="71.5" y="131.7">/ EBC_SDDO9</text>
<text x="83.9" y="126.4">/ SDMMC2_PWREN_M0</text>
<text x="83.9" y="131.7">/ GMAC1_TXD3_M1</text>
<text x="83.9" y="130">/ GMAC1_TXD2_M1</text>
<text x="103.5" y="130">/ UART1_TX_M1</text>
<text x="103.5" y="126.4">/ I2S1_SDI3_M1</text>
<text x="103.5" y="131.7">/ UART1_RX_M1</text>
<text x="121.2" y="130">/ PDM_CLK0_M1</text>
<text x="121.2" y="131.7">/ PDM_SDI0_M1</text>
<text x="121.2" y="126.4">/ VOP_BT656_D7_M1 /</text>
<text x="137.2" y="131.7">/</text>
<text x="137.2" y="130">/</text>
<text x="55.5" y="135.3">CIF_D11</text>
<text x="55.5" y="133.5">CIF_D10</text>
<text x="55.5" y="137.1">CIF_D12</text>
<text x="71.5" y="137.1">/ EBC_SDDO12</text>
<text x="71.5" y="135.3">/ EBC_SDDO11</text>
<text x="71.5" y="133.5">/ EBC_SDDO10</text>
<text x="83.9" y="137.1">/ GMAC1_RXD3_M1</text>
<text x="83.9" y="133.5">/ GMAC1_TXCLK_M1</text>
<text x="83.9" y="135.3">/ GMAC1_RXD2_M1</text>
<text x="103.5" y="137.1">/ UART7_TX_M2</text>
<text x="121.2" y="137.1">/ PDM_SDI2_M1</text>
<text x="121.2" y="135.3">/ PDM_SDI1_M1</text>
<text x="121.2" y="133.5">/ PDM_CLK1_M1</text>
<text x="137.2" y="133.5">/</text>
<text x="137.2" y="135.3">/</text>
<text x="137.2" y="137.1">/</text>
<text x="55.5" y="140.6">CIF_D14</text>
<text x="55.5" y="142.4">CIF_D15</text>
<text x="55.5" y="138.9">CIF_D13</text>
<text x="71.5" y="138.9">/ EBC_SDDO13</text>
<text x="71.5" y="142.4">/ EBC_SDDO15</text>
<text x="71.5" y="140.6">/ EBC_SDDO14</text>
<text x="83.9" y="140.6">/ GMAC1_TXD0_M1</text>
<text x="83.9" y="142.4">/ GMAC1_TXD1_M1</text>
<text x="83.9" y="138.9">/ GMAC1_RXCLK_M1</text>
<text x="103.5" y="142.4">/ UART9_RX_M2</text>
<text x="103.5" y="140.6">/ UART9_TX_M2</text>
<text x="103.5" y="138.9">/ UART7_RX_M2</text>
<text x="121.2" y="140.6">/ I2S2_LRCK_TX_M1 /</text>
<text x="121.2" y="138.9">/ PDM_SDI3_M1</text>
<text x="121.2" y="142.4">/ I2S2_LRCK_RX_M1 /</text>
<text x="137.2" y="138.9">/</text>
<text x="37.7" y="146">ISP_FLASHTRIGOUT</text>
<text x="55.5" y="149.5">CAM_CLKOUT0</text>
<text x="71.5" y="149.5">/ EBC_SDCE1</text>
<text x="71.5" y="146">/ EBC_SDCE0</text>
<text x="83.9" y="149.5">/ GMAC1_RXD0_M1</text>
<text x="83.9" y="146">/ GMAC1_TXEN_M1</text>
<text x="103.5" y="146">/ SPI3_CS0_M0</text>
<text x="103.5" y="149.5">/ SPI3_CS1_M0</text>
<text x="121.2" y="149.5">/ I2S1_LRCK_RX_M1 /</text>
<text x="121.2" y="146">/ I2S1_SCLK_RX_M1 /</text>
<text x="37.7" y="154.9">ISP_PRELIGHT_TRIG</text>
<text x="55.5" y="151.3">CAM_CLKOUT1</text>
<text x="71.5" y="151.3">/ EBC_SDCE2</text>
<text x="71.5" y="154.9">/ EBC_SDCE3</text>
<text x="83.9" y="151.3">/ GMAC1_RXD1_M1</text>
<text x="83.9" y="154.9">/ GMAC1_RXDV_CRS_M1</text>
<text x="103.5" y="151.3">/ SPI3_MISO_M0</text>
<text x="121.2" y="154.9">/ I2S1_SDO2_M1</text>
<text x="121.2" y="151.3">/ I2S1_SDO1_M1</text>
<text x="137.2" y="151.3">/</text>
<text x="137.2" y="154.9">/</text>
<text x="55.5" y="160.2">I2C4_SCL_M0</text>
<text x="55.5" y="158.4">I2C4_SDA_M0</text>
<text x="71.5" y="158.4">/ EBC_VCOM</text>
<text x="71.5" y="160.2">/ EBC_GDOE</text>
<text x="83.9" y="158.4">/ GMAC1_RXER_M1</text>
<text x="83.9" y="160.2">/ ETH1_REFCLKO_25M_M1 / SPI3_CLK_M0</text>
<text x="103.5" y="158.4">/ SPI3_MOSI_M0</text>
<text x="121.2" y="158.4">/ I2S2_SDI_M1</text>
<text x="121.2" y="160.2">/ I2S2_SDO_M1</text>
<text x="137.2" y="158.4">/</text>
<text x="137.2" y="160.2">/</text>
<text x="37.7" y="163.7">ISP_FLASH_TRIGIN</text>
<text x="53.7" y="163.7">/ I2C2_SDA_M1</text>
<text x="55.5" y="165.5">I2C2_SCL_M1</text>
<text x="71.5" y="165.5">/ EBC_SDSHR</text>
<text x="71.5" y="163.7">/ EBC_GDSP</text>
<text x="121.2" y="165.5">/ I2S1_SDO3_M1</text>
<text x="121.2" y="163.7">/ VOP_BT656_CLK_M1/</text>
<text x="137.2" y="165.5">/</text>
<text x="55.5" y="169.1">CIF_HREF</text>
<text x="55.5" y="170.9">CIF_VSYNC</text>
<text x="71.5" y="170.9">/ EBC_SDOE</text>
<text x="71.5" y="169.1">/ EBC_SDLE</text>
<text x="83.9" y="169.1">/ GMAC1_MDC_M1</text>
<text x="83.9" y="170.9">/ GMAC1_MDIO_M1</text>
<text x="103.5" y="169.1">/ UART1_RTSn_M1</text>
<text x="121.2" y="169.1">/ I2S2_MCLK_M1</text>
<text x="121.2" y="170.9">/ I2S2_SCLK_TX_M1 /</text>
<text x="137.2" y="169.1">/</text>
<text x="37.7" y="174.4">PWM11_IR_M1</text>
<text x="53.7" y="174.4">/ CIF_CLKOUT</text>
<text x="55.5" y="178">CIF_CLKIN</text>
<text x="71.5" y="178">/ EBC_SDCLK</text>
<text x="71.5" y="174.4">/ EBC_GDCLK</text>
<text x="83.9" y="178">/ GMAC1_MCLKINOUT_M1</text>
<text x="103.5" y="178">/ UART1_CTSn_M1</text>
<text x="121.2" y="178">/ I2S2_SCLK_RX_M1 /</text>
<text x="137.2" y="174.4">/</text>
</g>
<g font-size="1.3">
<text x="30.8" y="1.3">5</text>
<text x="88.8" y="1.3">4</text>
<text x="146.9" y="1.3">3</text>
<text x="205" y="1.3">2</text>
<text x="263.1" y="1.3">1</text>
<text x=".5" y="28.4">D</text>
<text x="292.6" y="28.4">D</text>
<text x=".5" y="79.5">C</text>
<text x="292.6" y="79.5">C</text>
<text x=".5" y="130.6">B</text>
<text x="292.6" y="130.6">B</text>
<text x=".5" y="181.7">A</text>
<text x="292.6" y="181.7">A</text>
<text x="30.8" y="207.4">5</text>
<text x="88.8" y="207.4">4</text>
<text x="146.9" y="207.4">3</text>
<text x="205" y="207.4">2</text>
<text x="263.1" y="207.4">1</text>
</g>
</svg>
